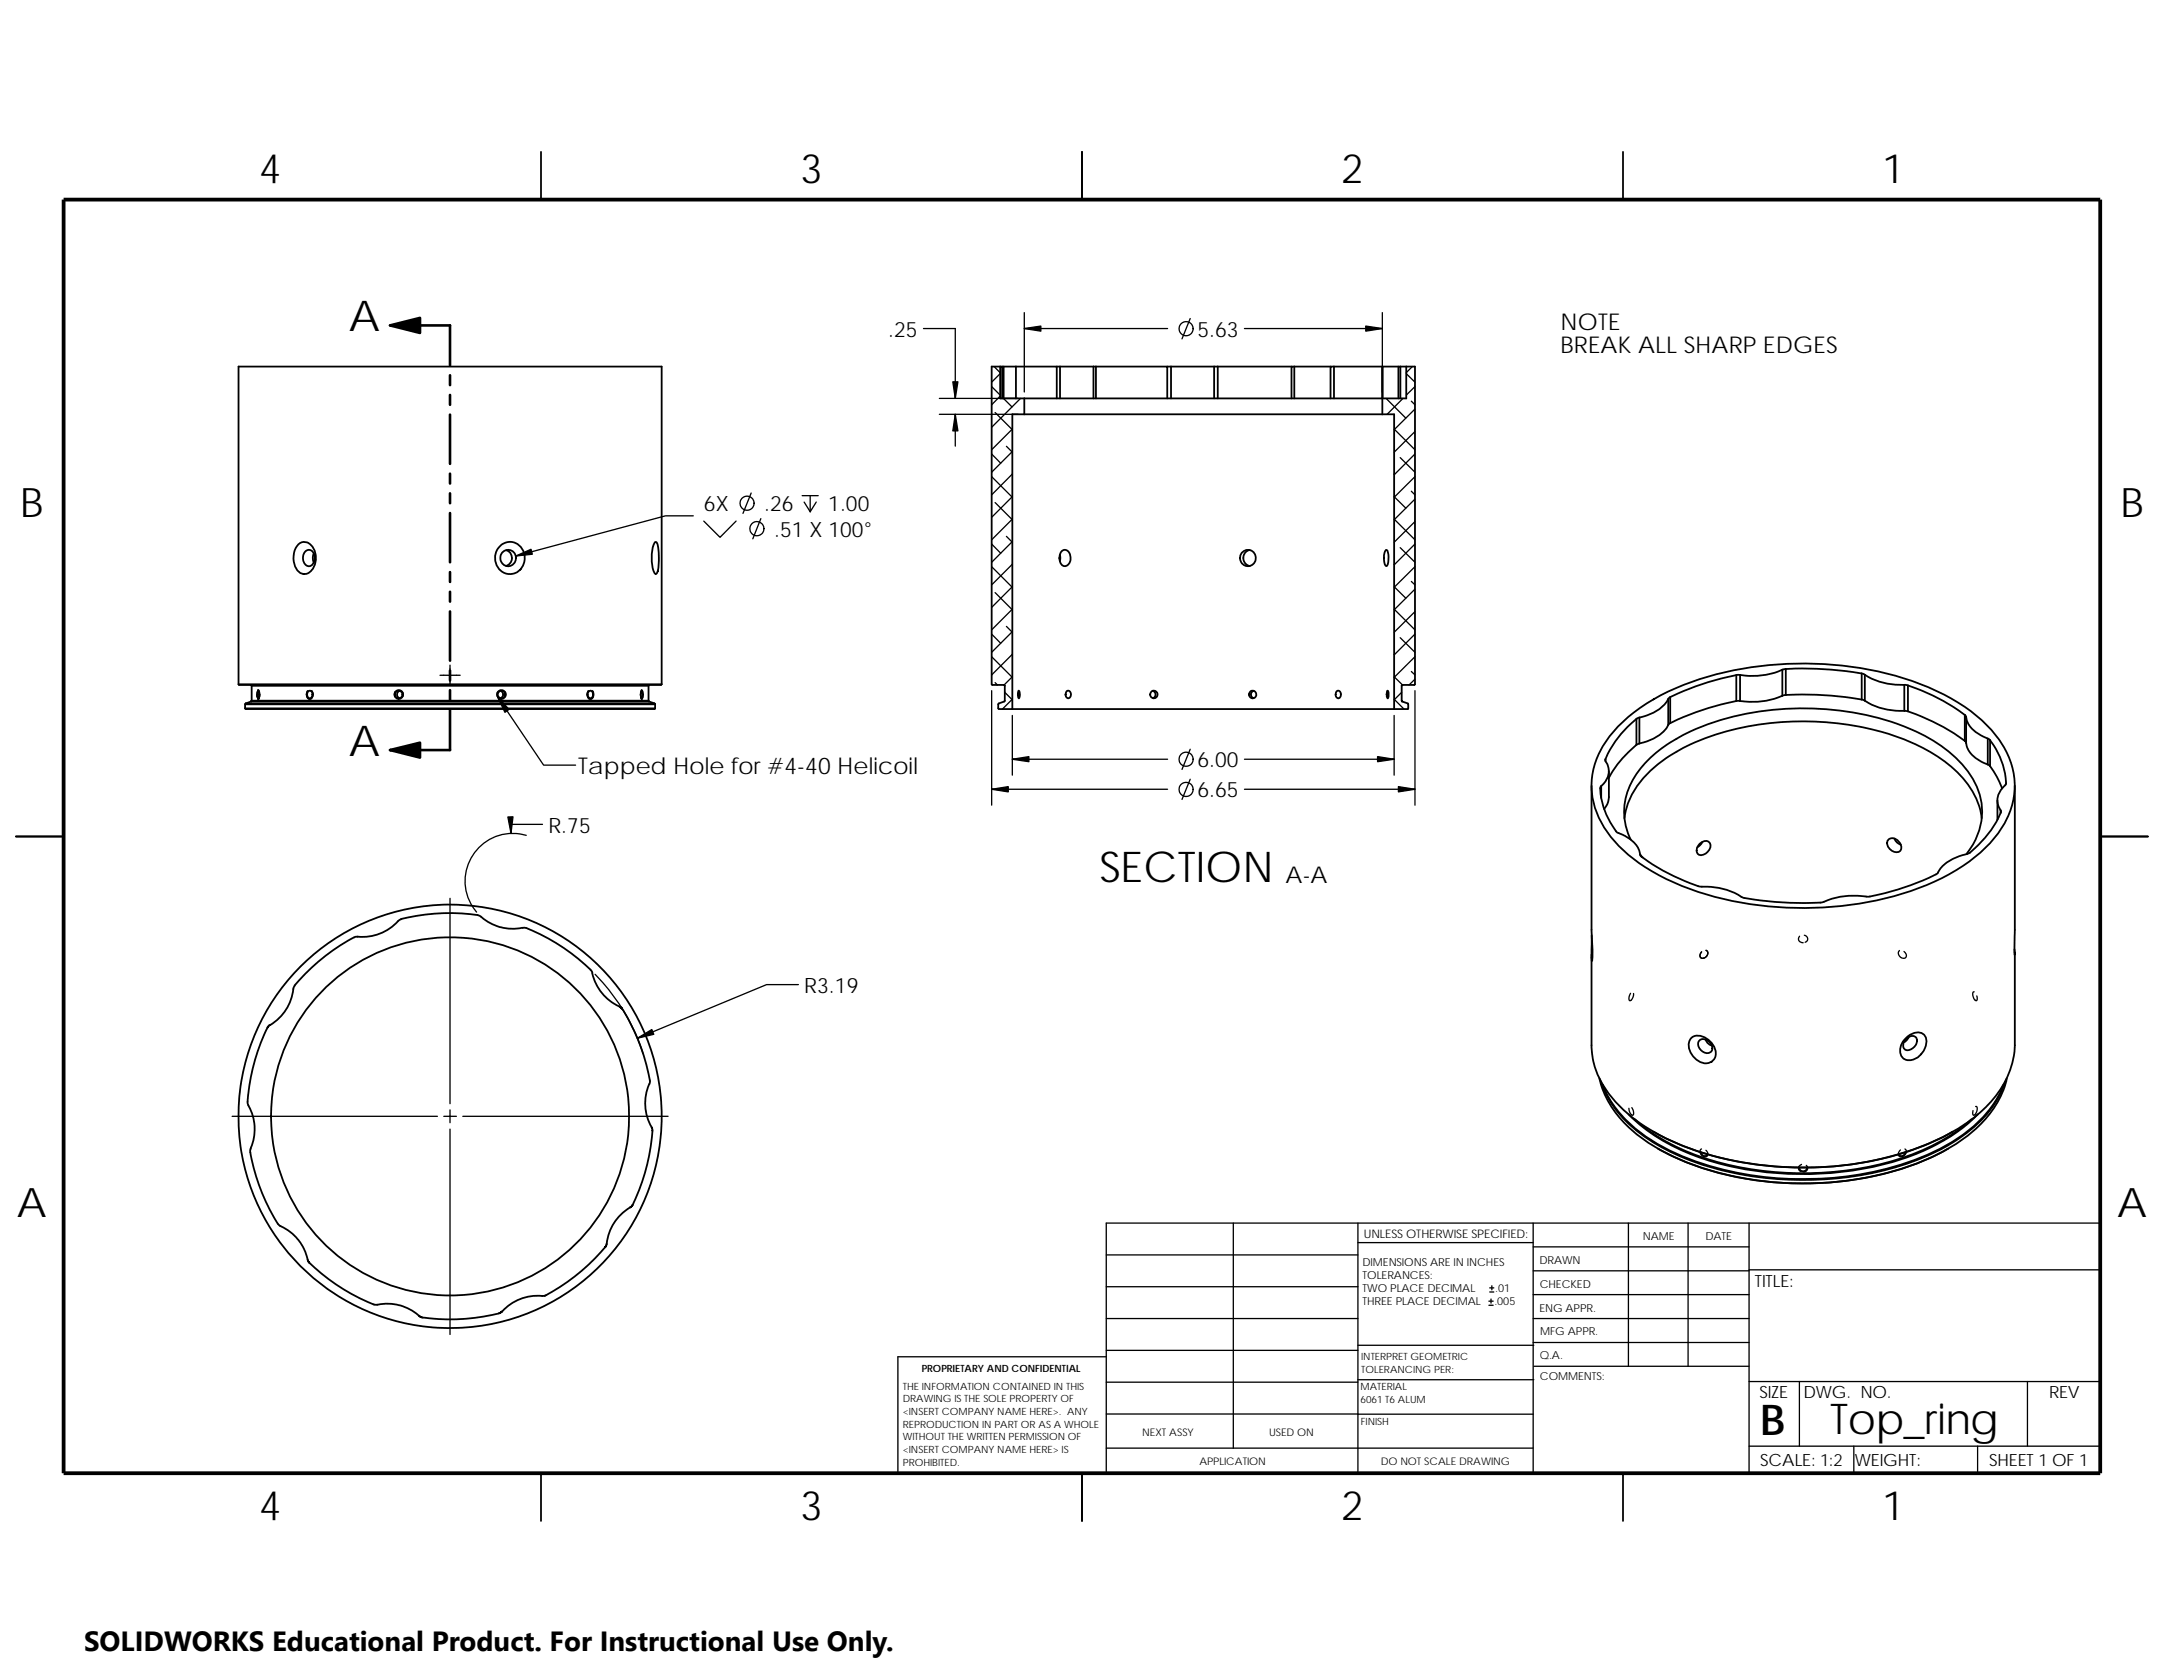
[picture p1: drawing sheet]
<svg xmlns="http://www.w3.org/2000/svg" width="279mm" height="216mm" viewBox="0 0 279 216" stroke-linecap="round" stroke-linejoin="round" font-family="sans-serif">
<g fill="none" stroke="#000" stroke-width=".17">
<path d="M119.2 42.4h4.1v9M121.3 51.4h10.1M121.3 53.5h10.1M123.3 53.5v4.1M128 58.6l1.2 1.2M128 49.9l1.1 1.1M128.4 47.3l.7 .8M128.5 53.2l2.2 2.3M129.1 48.2l-1.1 1.1M129.1 51.1l-1.1 1.1M129.6 51.4l1.1 1.1M129.9 57.6l.8 .8"/>
<path d="M130.7 55.4l-2.7 2.6M130.7 58.3l-2.7 2.6M131.8 51.4l-3.8 3.7M132.2 42.4h18.5M132.2 40.3v10.3M153.7 41.1l-1.1 2.6M160.7 42.4h17.8M178.5 40.3v10.3M179 51.4l2.5 2.6M180 55.4l2.7 2.6M180.8 59.1l1.9 1.8M181.1 51.4l-2 2.1"/>
<path d="M181.6 48.2l1.1 1.1M182.2 51.8l.5 .4M182.4 47.3l-.8 .8M182.7 49.9l-1.1 1.1M182.7 52.8l-2.7 2.7M182.7 55.7l-2.7 2.7M182.7 58.6l-2.7 2.7M89.5 66.6h-3.6l-19.3 5.2M90.9 67.2l2.1 2.1 2-2.1M97 63.6l-1.1 2.7M98.2 66.9l-1 2.6M103.6 64h2"/>
<path d="M103.8 64.8l.8 1.2M104.6 64v2M105.4 64.8l-.8 1.2M128 70.2l1.2 1.2M128 73.1l2.7 2.7M128 61.5l2.7 2.6M128.5 76.5l2.2 2.2M128.5 64.9l2.2 2.2M129.9 69.2l.8 .8M130.7 61.2l-2.7 2.7M130.7 64.1l-2.7 2.7M130.7 67l-2.7 2.7"/>
<path d="M130.7 69.9l-2.7 2.7M130.7 72.8l-2.7 2.7M130.7 75.7l-2.7 2.7M130.7 78.6l-2.7 2.7M180 72.8v.1M180 61.2h.1M180 78.6l2.7 2.7M180 67l2.7 2.7M180 75.7l1.5 1.5M180 64.1l1.5 1.5M180.8 70.7l1.9 1.9M182.2 75l.5 .5"/>
<path d="M182.2 63.4l.5 .5M182.7 61.5l-2.7 2.7M182.7 64.4l-2.7 2.7M182.7 67.3l-2.7 2.7M182.7 70.2l-2.7 2.7M182.7 73.1l-2.7 2.7M182.7 76l-2.7 2.7M182.7 78.9l-2.7 2.7M33.2 89.6l.2 .6a1.5 1.5 0 0 1-.1-1.2 1.5 1.5 0 0 0 .1 1.2M33.4 89a1.23 1.23 0 0 1 0 1.2M33.5 89.6l-.1 .6M39.7 89.1v.1a.69 .69 0 0 0 .2 1"/>
<path d="M40.2 89.1a.67 .67 0 0 1-.1 1.1M40.3 89.2a.68 .68 0 0 1-.3 1 .69 .69 0 0 1-.3-1M51 89.3a.6 .6 0 0 0 .5 .9 .6 .6 0 0 0 .5-.9M51.4 89a.59 .59 0 0 0-.4 1M51.5 89a.57 .57 0 0 1 .5 .4 .57 .57 0 0 1-.1 .6M56.8 87.1h2.6M58.1 85.8v2.6M64.3 90l5.9 8.7h4.1M64.7 89a.59 .59 0 0 0-.4 1M64.8 89a.57 .57 0 0 1 .5 .4 .57 .57 0 0 1-.1 .6M65.2 89.3a.6 .6 0 0 1-.5 .9 .6 .6 0 0 1-.5-.9M75.9 89.2a.68 .68 0 0 0 .3 1 .67 .67 0 0 0 .3-1"/>
<path d="M76 89.1l-.1 .1a.71 .71 0 0 0 .2 1M76.5 89.1a.71 .71 0 0 1-.2 1.1M82.7 89.6l.1 .6M82.8 89a1.39 1.39 0 0 0 0 1.2M82.9 89a1.23 1.23 0 0 1-.1 1.2M83 89.6v.4l-.2 .2M128 89.1v14.8M128 81.8l1.2 1.2M128 84.8l2.7 2.6M128.5 88.1l.3 .3M129.7 89.3l1 1M129.9 80.8l.8 .8"/>
<path d="M130.7 92.3v7.7M130.7 98h20M130.7 81.5l-2.7 2.7M130.7 84.4l-2.7 2.7M130.7 87.3l-1.1 1.1M130.7 90.2l-1.3 1.3M153.7 96.7l-1.1 2.6M160.7 98h19.3M180 92.3v7.7M180 90.2l1.3 1.3M180 84.4v.1M180 87.3l1.1 1.1"/>
<path d="M180.8 82.3l1.9 1.9M181 89.3l-1 1M181.8 91.4l-.1 .1M182.2 86.7l.5 .4M182.7 89.1v14.8M182.7 81.8l-2.7 2.7M182.7 84.8l-2.7 2.6M182.7 87.7l-.8 .7M58.1 115.9v26.5M67.9 107.8a6.2 6.2 0 0 0-6.9 2.6 6.2 6.2 0 0 0 .5 7.3M70 106.4h-4.1l.1 1.1M128 101.9h22.7"/>
<path d="M153.7 100.6l-1.1 2.6M160.7 101.9h22M76.8 125.7a26.1 26.1 0 0 1 6.2 10.2M103.1 127.1h-4.1l-16.7 6.9M210.5 128.2l-.2 .5 .1 .4a.79 .79 0 0 0 .5-.9M219.7 122.9h-.1a.41 .41 0 0 0-.1 .6 .41 .41 0 0 0 .5 .2M219.7 122.8a.46 .46 0 0 0-.2 .5 .46 .46 0 0 0 .3 .4l.2-.1M220.3 122.6a.53 .53 0 0 1 .2 .6 .53 .53 0 0 1-.5 .4 .56 .56 0 0 0 .5-.4 .56 .56 0 0 0-.2-.6zM232.3 120.8a.5 .5 0 0 0 0 .6 .5 .5 0 0 0 .5 .3M233 120.7a.47 .47 0 0 1 .4 .4 .47 .47 0 0 1-.3 .5M245.2 122.7a.62 .62 0 0 0 .4 1M245.8 122.8a.44 .44 0 0 1 .4 .5 .44 .44 0 0 1-.5 .4"/>
<path d="M254.9 128h-.1a.88 .88 0 0 0 .4 1.1l.1-.2-.1-.4M30 144.1h26.5M57.3 144.1h1.6M58.1 143.2v1.7M58.1 145.7v26.5M59.8 144.1h26.5M159.2 157.8v29.1M175.3 157.8v32.3M198 157.8v32.3M210.2 157.8v18.5M210.7 142.9l.2 .5-.1 .5a.77 .77 0 0 1-.5-.9M218 157.8v18.5"/>
<path d="M219.7 148.3h-.1a.59 .59 0 0 0 .3 .9M220.3 148.4a.43 .43 0 0 1 .2 .6 .43 .43 0 0 1-.5 .3M225.8 157.8v32.3M232.6 150.3a.46 .46 0 0 0-.4 .4 .46 .46 0 0 0 .3 .5M233.2 150.4a.48 .48 0 0 1 .2 .6 .48 .48 0 0 1-.6 .2M245.4 148.4a.45 .45 0 0 0-.3 .5 .45 .45 0 0 0 .4 .4M246 148.3a.51 .51 0 0 1-.2 .9l-.2 .1M255.1 142.8h.1a.85 .85 0 0 1-.4 1.1l-.1-.2v-.4M271.2 157.8h-128.4v32.3M142.8 175.1h-26.9v15M142.8 170.2h32.5M142.8 174.3h32.5"/>
<path d="M142.8 178.4h32.5M142.8 161.9h32.5M142.8 166.1h32.5M175.3 160.4h22.7M175.3 178.1h22.7M175.3 173.6h22.7M192.2 168.4h.6M192.2 167.9h.6M192.3 166.7h.6M192.3 166.2h.6M192.5 167.6v.6M192.6 165.9v.6"/>
<path d="M198 160.9h27.8M198 164h27.8M198 167.1h27.8M198 170.2h27.8M198 173.2h27.8M198 176.3h27.8M225.8 163.9h45.4M225.8 178.3h45.4M232.3 178.3v8.3M261.8 178.3v8.3M142.8 182.5h32.5M142.8 186.9h55.2"/>
<path d="M175.3 182.5h22.7M225.8 186.6h45.4M239.4 186.6v3.5M255.3 186.6v3.5"/>
<circle cx="153.1" cy="42.4" r=".91"/>
<circle cx="96.5" cy="64.9" r=".91"/>
<circle cx="97.7" cy="68.2" r=".92"/>
<circle cx="153.1" cy="98" r=".91"/>
<circle cx="153.1" cy="101.9" r=".91"/>
</g>
<g fill="none" stroke="#000" stroke-width=".23">
<path d="M69.8 19.6v6.2M139.7 19.6v6.2M209.5 19.6v6.2M129.1 47.3v4.1h3.1M129.1 47.3h-1.1v41l.1 .1 1.6 .1v2l-.8 .3v.6l.1 .1h1.7M129.1 47.3h.3v4.1M129.4 47.3h1.8M129.6 47.3v4.1M131.2 47.3h5.2v4.1M131.2 47.3v4.1M132.2 53.5h46.3M132.2 51.4h46.3"/>
<path d="M132.2 53.5h-1.5v38M132.2 51.4v2.1M136.4 47.3h.5M136.9 47.3h4.3M136.9 47.3v4.1M141.2 47.3h.3M141.2 47.3v4.1M141.5 47.3v4.1M141.5 47.3h9.2v4.1M150.7 47.3h.5M151.2 47.3h5.6M151.2 47.3v4.1"/>
<path d="M156.8 47.3h.4M156.8 47.3v4.1M157.2 47.3h9.6M157.2 47.3v4.1M167.1 47.3h4.7M167.1 47.3v4.1M167.1 47.3h-.3v4.1M172.2 47.3v4.1M172.2 47.3h6.3M172.2 47.3h-.4v4.1M178.5 53.5h1.5v38M178.5 51.4v2.1"/>
<path d="M178.5 47.3h2.1M178.5 47.3v4.1M180.8 47.3h.8M180.8 47.3v4.1M180.8 47.3h-.2v4.1M181.6 47.3h1.1v41l-.1 .1h-1.6v.1v2l.8 .3v.7h-1.8M181.6 47.3v4.1h-3.1M38.5 70.3a1.09 1.09 0 0 1 1.6 0 2.36 2.36 0 0 1-.6 3.8 1.26 1.26 0 0 1-1.4-1 2.76 2.76 0 0 1 .4-2.8zM39.5 71.1l.3-.1a1.05 1.05 0 0 1 .8 1.5l-.3 .4a.78 .78 0 0 1-.9 0 .78 .78 0 0 1-.3-.9l.2-.6zM40.5 71.4a1.35 1.35 0 0 0 0 1.2M64.7 70.3a1.96 1.96 0 0 1 2.4 .1 1.96 1.96 0 0 1 .5 2.3 1.9 1.9 0 0 1-2.1 1.4 1.9 1.9 0 0 1-1.6-2 2.14 2.14 0 0 1 .8-1.8zM65.4 71a1.05 1.05 0 0 1 .7 1 1.05 1.05 0 0 1-.8 1"/>
<path d="M84.5 70h.3a7.3 7.3 0 0 1 0 4l-.1 .1a3.7 3.7 0 0 1-.5-2.7v-.6zM136.8 71.6v.8M137.2 71.1a.67 .67 0 0 1 1 .5 1.11 1.11 0 0 1-.7 1.5 1.09 1.09 0 0 1-.7-1.4zM161.4 71a1.06 1.06 0 0 0-.9 1 1.06 1.06 0 0 0 .9 1M178.9 71h.1a2.19 2.19 0 0 1 0 2.1 1.76 1.76 0 0 1-.2-1.7zM30.8 88.3h54.6M30.8 88.3l.1 .1h54.4l.1-.1M31.6 91.4h53M31.6 90.9h53M31.7 90.8l-.1 .6M31.7 90.8h52.8M32.4 88.4l.1 .1"/>
<path d="M32.4 90.5h51.4M32.4 90.5l-.7 .3M32.5 88.5h51.2M32.5 90.4l-.1 .1M32.5 90.4h51.2M32.5 88.5v1.9M33.3 89.1l.2 .4-.1 .6a.81 .81 0 0 1-.1-1zM39.8 89.3l.1-.2a.49 .49 0 0 1 .4 .5 .49 .49 0 0 1-.4 .5l-.1-.1a.63 .63 0 0 1 0-.7zM40.3 89.6v.1M51.6 89.2a.49 .49 0 0 0-.3 .4 .49 .49 0 0 0 .3 .5M64.6 89.2a.49 .49 0 0 1 .4 .4 .49 .49 0 0 1-.4 .5M75.9 89.6v.1"/>
<path d="M76 89.3l.2-.2a.52 .52 0 0 1 .4 .5 .52 .52 0 0 1-.3 .5 .51 .51 0 0 1-.3-.8zM82.8 89.2a.72 .72 0 0 1 .1 .8v.1a.87 .87 0 0 1-.1-.9zM83.7 88.5v1.9M83.7 90.4l.1 .1M83.8 90.5l.7 .3M83.8 88.4l-.1 .1M84.5 90.8l.1 .1M84.6 91.4l-.1 .1h-52.8l-.1-.1M84.6 90.9v.5M85.4 88.3v-41h-45.1h-9.5v41M130.7 91.5h49.3M131.5 89.1a.83 .83 0 0 1 .1 1 1.15 1.15 0 0 1-.1-1z"/>
<path d="M137.6 89.6v.1M137.7 89.2a.45 .45 0 0 1 .6 .4 .45 .45 0 0 1-.5 .5 .63 .63 0 0 1-.1-.9zM148.8 89.2a.51 .51 0 0 1 .3 .7l-.3 .2M161.9 89.2a.48 .48 0 0 0-.4 .4 .48 .48 0 0 0 .4 .5M172.6 89.2a.39 .39 0 0 1 .5 .1 .39 .39 0 0 1 0 .4l-.2 .4h-.2a.63 .63 0 0 1-.1-.9zM173.1 89.6h.1M179.1 89.1l.2 .2a.96 .96 0 0 1-.1 .8 1.15 1.15 0 0 1-.1-1zM207.3 98v.1a2.36 2.36 0 0 1-.6 3.4M207.3 98v.2M207.7 99.5v3.4a2.42 2.42 0 0 1-.6 1.5M209.6 93.1a27.4 27.4 0 0 1 12.1-6.1 44.7 44.7 0 0 1 26.9 1.5 21.2 21.2 0 0 1 9.8 7.3 9.7 9.7 0 0 1-.2 11.4 21.2 21.2 0 0 1-8.5 6.6 44.3 44.3 0 0 1-28.6 1.9 27.8 27.8 0 0 1-11.3-5.8 11.9 11.9 0 0 1-4.3-8.3 10.7 10.7 0 0 1 3-7.4zM211.3 96.1a14.4 14.4 0 0 0-3.6 4.3"/>
<path d="M211.3 92.8a13.5 13.5 0 0 0-4 5.2M211.3 92.8v3.3M211.7 95.9l-.4 .2M211.7 92.6l-.4 .2M211.7 92.6v3.3M215.4 93.6a5.3 5.3 0 0 1-3.7 2.3M215.4 90.2v3.4M215.4 90.2a5.4 5.4 0 0 1-3.7 2.4M215.6 93.3l-.2 .3M215.6 90v3.3M215.6 90l-.2 .2M224.2 90.5a34.8 34.8 0 0 0-8.6 2.8"/>
<path d="M224.2 87.1v3.4M224.2 90.5h.5M224.2 87.1a35.2 35.2 0 0 0-8.6 2.9M224.7 87.1v3.4M224.7 87.1h-.5M230.1 86.4v3.4M230.1 89.8a9.8 9.8 0 0 1-5.4 .7M230.1 86.4a9.5 9.5 0 0 1-5.4 .7M230.6 89.7l-.5 .1M230.6 86.3v3.4M230.6 86.3a44.8 44.8 0 0 1 9.8 .6M230.6 89.7a44.5 44.5 0 0 1 9.8 .6"/>
<path d="M230.6 86.3l-.5 .1M240.4 86.9l.4 .2M240.4 86.9v3.4M240.4 90.3l.4 .1M240.8 87.1v3.3M240.8 87.1a8.8 8.8 0 0 0 5.1 1.3M240.8 90.4a8.5 8.5 0 0 0 5.1 1.3M245.9 88.4v3.3M245.9 88.4l.4 .1M245.9 91.7l.4 .1M246.3 88.5v3.3M246.3 88.5a25.8 25.8 0 0 1 7.4 3.8"/>
<path d="M246.3 91.8a27.3 27.3 0 0 1 7.4 3.8M253.7 92.3v3.3M253.7 95.6l.2 .3M253.7 92.3l.2 .2M253.9 92.5a3.9 3.9 0 0 0 2.7 2.8M253.9 95.9a3.8 3.8 0 0 0 2.7 2.8M253.9 92.5v3.4M256.6 95.3l.3 .2M256.6 95.3v3.4M256.6 98.7l.3 .2M256.9 95.5v3.4M256.9 95.5a10 10 0 0 1 2.1 5.6"/>
<path d="M256.9 98.9a10.8 10.8 0 0 1 1.6 2.8M2.1 107.9h6.1M51.8 118.6a24.3 24.3 0 0 1 10.1-.4 6.3 6.3 0 0 0 5.6 1.5M51.8 118.6l-.2 .1a6.6 6.6 0 0 1-5.7 2.2 25.1 25.1 0 0 0-7.9 6.3M67.5 119.7l.5 .1M68 119.8a24.4 24.4 0 0 1 8.4 5.6 6.2 6.2 0 0 0 3.6 4.5M205.5 101.4v18.7a17.6 17.6 0 0 1 0 3.9v-3.3M206.7 101.5a5.8 5.8 0 0 0 .6 3.4l.6 1.1 .8 1.3a8.9 8.9 0 0 1 2.5 1.7 2.96 2.96 0 0 1 .6 1.4 23.4 23.4 0 0 0 7.9 4 9.2 9.2 0 0 1 5.5 1.5 40.8 40.8 0 0 0 10.2 .5 10.5 10.5 0 0 1 5.9-.7 31.3 31.3 0 0 0 8.9-3.1 4.6 4.6 0 0 1 3.2-2.2l.8-.3a12.1 12.1 0 0 0 4.1-5.4v-.1M206.7 101.5v1.5M210.5 108.4a8.3 8.3 0 0 1 1.4-9.4 20.2 20.2 0 0 1 9.4-5.8 37.5 37.5 0 0 1 25.6 1 16.7 16.7 0 0 1 7.8 6.3 8.3 8.3 0 0 1-.8 9.7M211.8 110.3l.3 .4M219.5 108.9a.87 .87 0 0 1 1.3-.1 1.24 1.24 0 0 1-1.4 1.5 .89 .89 0 0 1 .1-1.4z"/>
<path d="M219.8 108.6l-.3 .5-.3 .2M243.9 108.3a1.14 1.14 0 0 1 1.2 .2 1.14 1.14 0 0 1 .3 1.3 1.15 1.15 0 0 1-1.3-.1 1.15 1.15 0 0 1-.4-1.2zM244.6 108.2l.3 .5 .5 .3M255.9 105.6a10.7 10.7 0 0 0-4.7-7.3 29.6 29.6 0 0 0-15-5.1 35.9 35.9 0 0 0-18.9 3.3 15.7 15.7 0 0 0-6.6 6.1 8.3 8.3 0 0 0-1 3M257.9 103.3v2.5M258.3 104.6v.3M259 101.1v.1a2.5 2.5 0 0 0-.7 3.4M259 101.1h.1M260.1 101.4v21.8v-.7M271.2 107.9h6.1M34.8 132.3l-.2 .2a25.2 25.2 0 0 0-2.6 9.9l.1 .3M38.1 127.2l-.2 .2a6.4 6.4 0 0 1-3.1 4.9"/>
<path d="M80 129.9l.3 .2a24.9 24.9 0 0 1 3.6 9.6 6.1 6.1 0 0 0 .2 5.8M206.5 139.2a12.7 12.7 0 0 0 5.1 7.4 32.6 32.6 0 0 0 15 5.7 42.3 42.3 0 0 0 22.6-2.9 19.5 19.5 0 0 0 8.1-6.2 9.7 9.7 0 0 0 1.8-4M206.7 139.6a14 14 0 0 0 6 7.4 35.7 35.7 0 0 0 17.8 5.2 39.3 39.3 0 0 0 21-4.4 16 16 0 0 0 7.2-7.6l.2-.6M206.9 139.9a14 14 0 0 0 5.9 7 36.1 36.1 0 0 0 17.6 5.2 40.9 40.9 0 0 0 19.9-3.8 17.4 17.4 0 0 0 8.1-7.6l.3-.8M218.3 134a1.29 1.29 0 0 1 1.5-.2 2.36 2.36 0 0 1 1.6 2.7 1.41 1.41 0 0 1-2.1 .4 2.49 2.49 0 0 1-1.2-2.4zM219.5 134.2a1.15 1.15 0 0 1 1.2 .3 1.15 1.15 0 0 1 .3 1.2 1.11 1.11 0 0 1-1.2 0 1.11 1.11 0 0 1-.6-1l.1-.2zM220.2 134.2a1.26 1.26 0 0 0 .8 .7M246.1 134a1.61 1.61 0 0 1 2.5-.3 2.38 2.38 0 0 1-2.3 3.1 1.2 1.2 0 0 1-.9-1.5l.1-.6zM246.1 134.1a.8 .8 0 0 1 1.4 0 1.22 1.22 0 0 1-1.6 1.3 .91 .91 0 0 1 .2-1.3zM246.4 133.8l-.2 .4-.4 .3M260.1 123.2v11.7a11.5 11.5 0 0 1-4 8.2 27.2 27.2 0 0 1-11.5 6 44.5 44.5 0 0 1-28.1-1.5 20.7 20.7 0 0 1-9.3-7.2 10 10 0 0 1-1.7-5.5v-11.7M32.1 142.6a6.8 6.8 0 0 1 .2 5.9 25.2 25.2 0 0 0 3.6 9.4"/>
<path d="M35.9 157.9l.3 .3M36.2 158.2a6.2 6.2 0 0 1 3.5 4.4M81.4 155.8a6.7 6.7 0 0 0-3.1 4.9l-.2 .2M84.1 145.5l.1 .4M84.2 145.9a24 24 0 0 1-2.6 9.7l-.2 .2M211.1 144.4a27.2 27.2 0 0 0 13 6.1 42.1 42.1 0 0 0 23.7-1.9 23.6 23.6 0 0 0 6.8-4.2M219.6 148.7a.51 .51 0 0 0 .8 .3v-.1M232.3 150.7l.2 .4 .3 .1 .3-.1 .2-.2v-.2M246 148.7a.51 .51 0 0 1-.8 .4v-.2M251.5 148.2a38.4 38.4 0 0 1-20 4.5 37.4 37.4 0 0 1-17.4-4.5M252.1 146a39 39 0 0 1-19.2 4.7 39.2 39.2 0 0 1-19.4-4.7M255.4 143.8a23.5 23.5 0 0 1-10.5 6 42.6 42.6 0 0 1-26.5-.8 22.8 22.8 0 0 1-8.2-5.2"/>
<path d="M39.7 162.6l.2 .3a24.8 24.8 0 0 0 8.6 5.5 6.4 6.4 0 0 1 5.6 1.4M70 167.3a6.7 6.7 0 0 0-5.3 2l-.1 .1a23.8 23.8 0 0 1-10.3 .5l-.2-.1M78.1 161a24.1 24.1 0 0 1-7.8 6.2h-.3M69.8 190.1v6.2M139.7 190.1v6.2M209.5 190.1v6.2"/>
<circle cx="65.6" cy="72" r="1.03"/>
<circle cx="161.1" cy="72" r="1.04"/>
<circle cx="51.5" cy="89.6" r=".49"/>
<circle cx="64.7" cy="89.6" r=".47"/>
<circle cx="149" cy="89.6" r=".48"/>
<circle cx="161.8" cy="89.6" r=".49"/>
<circle cx="58.1" cy="144.1" r="23.1"/>
<circle cx="58.1" cy="144.1" r="27.3"/>
</g>
<path d="M8.2 25.8h263v164.3h-263z" fill="none" stroke="#000" stroke-width=".49"/>
<g fill="#000" stroke="#000" stroke-width=".17">
<path d="M123 49.3h.7l-.4 2.1z" fill-rule="evenodd"/>
<path d="M123.3 53.5l.4 2.1h-.7z" fill-rule="evenodd"/>
<path d="M132.2 42.4l2.2-.3v.6z" fill-rule="evenodd"/>
<path d="M176.3 42.1l2.2 .3-2.2 .3z" fill-rule="evenodd"/>
<path d="M66.6 71.8l2-.9 .1 .6z" fill-rule="evenodd"/>
<path d="M64.3 90l1.4 1.5-.5 .4z" fill-rule="evenodd"/>
<path d="M130.7 98l2.1-.4v.7z" fill-rule="evenodd"/>
<path d="M177.9 97.6l2.1 .4-2.1 .3z" fill-rule="evenodd"/>
<path d="M65.6 105.4h.6l-.2 2.1z" fill-rule="evenodd"/>
<path d="M128 101.9l2.2-.4v.7z" fill-rule="evenodd"/>
<path d="M180.6 101.5l2.1 .4-2.1 .3z" fill-rule="evenodd"/>
<path d="M82.3 134l1.9-1.1 .2 .6z" fill-rule="evenodd"/>
</g>
<path d="M50.4 42l3.8-1v2zM50.4 96.8l3.8-1v2z" fill="#000" stroke="#000" stroke-width=".34"/>
<g fill="none" stroke="#000" stroke-width=".34">
<path d="M50.4 42h7.7v5.2M58.1 48.4v1.3M58.1 51v1.2M58.1 53.5v6.4M58.1 61.1v1.3M58.1 63.7v1.2M58.1 66.2v6.4M58.1 73.8v1.3M58.1 76.4v1.2M58.1 78.9v6.4M58.1 91.6v5.2h-7.7M58.1 86.5v1.3"/>
<path d="M58.1 89.1v1.2"/>
</g>
<path d="M10.9 209.2h104.7v6.7h-104.7z" fill="#fff"/>
<g font-size="5.5">
<text x="45" y="42.8">A</text>
<text x="45" y="97.6">A</text>
<text x="142" y="113.9">SECTION</text>
<text x="227.3" y="185.1">B</text>
<text x="236.3" y="185">Top_ring</text>
</g>
<g font-size="5.2">
<text x="33.5" y="23.6">4</text>
<text x="103.3" y="23.6">3</text>
<text x="173.2" y="23.6">2</text>
<text x="243" y="23.6">1</text>
<text x="2.6" y="66.7">B</text>
<text x="273.8" y="66.7">B</text>
<text x="2.2" y="157.1">A</text>
<text x="273.3" y="157.1">A</text>
<text x="33.5" y="196.1">4</text>
<text x="103.3" y="196.1">3</text>
<text x="173.2" y="196.1">2</text>
<text x="243" y="196.1">1</text>
</g>
<text font-size="3.6" x="10.9" y="213">SOLIDWORKS Educational Product. For Instructional Use Only.</text>
<g font-size="3">
<text x="201.5" y="42.7">NOTE</text>
<text x="201.5" y="45.6">BREAK ALL SHARP EDGES</text>
<text x="74.6" y="99.9">Tapped Hole for #4-40 Helicoil</text>
<text x="166" y="113.9">A-A</text>
</g>
<g font-size="2.7">
<text x="114.7" y="43.5">.25</text>
<text x="154.6" y="43.5">5.63</text>
<text x="90.9" y="66">6X</text>
<text x="98.7" y="66">.26</text>
<text x="106.9" y="66">1.00</text>
<text x="99.9" y="69.3">.51 X 100°</text>
<text x="154.6" y="99">6.00</text>
<text x="70.8" y="107.4">R.75</text>
<text x="154.6" y="102.9">6.65</text>
<text x="103.8" y="128.1">R3.19</text>
</g>
<g font-size="2.2">
<text x="226.6" y="166.1">TITLE:</text>
<text x="227.2" y="180.4">SIZE</text>
<text x="232.9" y="180.4">DWG. NO.</text>
<text x="264.6" y="180.4">REV</text>
<text x="227.3" y="189.2">SCALE: 1:2</text>
<text x="239.5" y="189.2">WEIGHT:</text>
<text x="256.8" y="189.1">SHEET 1 OF 1</text>
</g>
<text font-size="1.5" x="176.1" y="159.7">UNLESS OTHERWISE SPECIFIED:</text>
<g font-size="1.4">
<text x="212.1" y="160">NAME</text>
<text x="220.2" y="160">DATE</text>
<text x="175.9" y="166.8">TWO PLACE DECIMAL</text>
<text x="175.9" y="165">TOLERANCES:</text>
<text x="175.9" y="163.3">DIMENSIONS ARE IN INCHES</text>
<text x="193.1" y="166.8">.01</text>
<text x="198.8" y="163.1">DRAWN</text>
<text x="198.8" y="166.3">CHECKED</text>
<text x="175.9" y="168.5">THREE PLACE DECIMAL</text>
<text x="193" y="168.5">.005</text>
<text x="198.8" y="169.3">ENG APPR.</text>
<text x="198.8" y="172.3">MFG APPR.</text>
<text x="198.8" y="175.4">Q.A.</text>
<text x="198.8" y="178.1">COMMENTS:</text>
<text x="147.5" y="185.3">NEXT ASSY</text>
<text x="163.9" y="185.3">USED ON</text>
<text x="154.9" y="189.1">APPLICATION</text>
<text x="178.3" y="189.1">DO NOT SCALE DRAWING</text>
</g>
<g font-size="1.3">
<text x="116.6" y="179.3">THE INFORMATION CONTAINED IN THIS</text>
<text x="119" y="177">PROPRIETARY AND CONFIDENTIAL</text>
<text x="175.7" y="179.4">MATERIAL</text>
<text x="175.7" y="177.1">TOLERANCING PER:</text>
<text x="175.7" y="175.5">INTERPRET GEOMETRIC</text>
<text x="116.6" y="181">DRAWING IS THE SOLE PROPERTY OF</text>
<text x="116.6" y="182.6">&lt;INSERT COMPANY NAME HERE&gt;. ANY</text>
<text x="116.6" y="184.2">REPRODUCTION IN PART OR AS A WHOLE</text>
<text x="116.6" y="185.9">WITHOUT THE WRITTEN PERMISSION OF</text>
<text x="175.7" y="181.1">6061 T6 ALUM</text>
<text x="175.7" y="183.8">FINISH</text>
<text x="116.6" y="187.5">&lt;INSERT COMPANY NAME HERE&gt; IS</text>
<text x="116.6" y="189.1">PROHIBITED.</text>
</g>
</svg>
